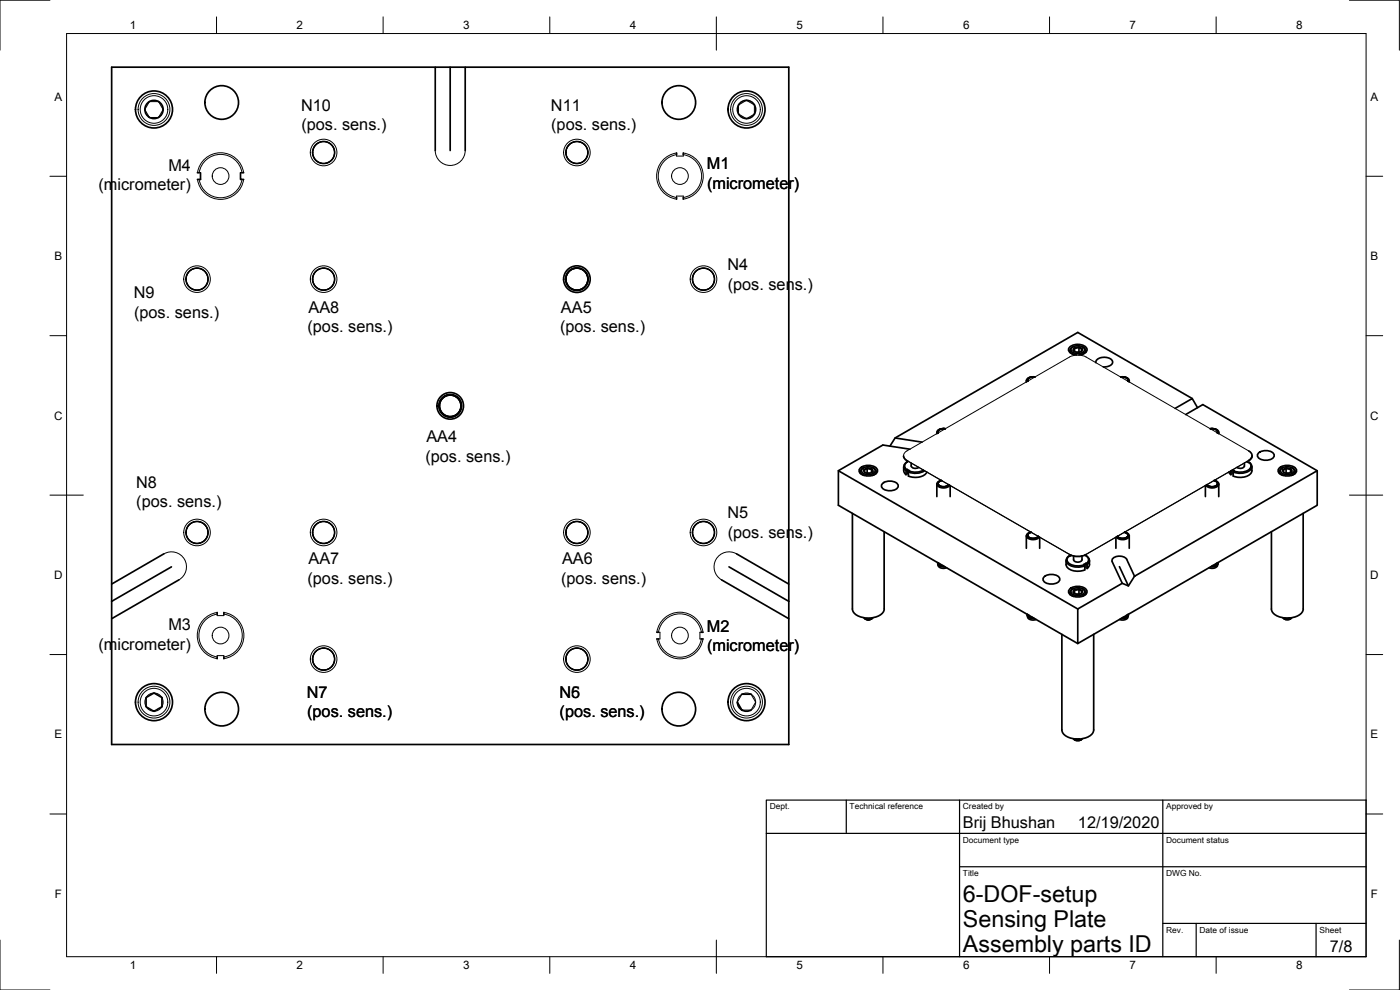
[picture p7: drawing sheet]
<svg xmlns="http://www.w3.org/2000/svg" width="420mm" height="297mm" viewBox="0 0 420 297" stroke-linecap="round" stroke-linejoin="round" font-family="sans-serif">
<!-- layer: Visible -->
<g fill="none" stroke="#000" stroke-width=".51">
<path d="M130.6 20.2h-97.1v160.2M135.1 20.2h-4.5v25M139.6 20.2h97.1v160.2M59.2 51.8h.6M60.2 51.8v2h-1M72.2 51.8v2h.9M72.6 51.8h.5M135.1 45.2v-25h4.5v25M203.1 45.9v.5M203.1 59.3v.5M205.1 45.9v.5M205.1 59.3v.5"/>
<path d="M308 114.2v.4M308.4 114.1h.1M308.4 114.1l.1 .2M308.4 114l.1 .3M308.6 113.6l.9-.5h1.1a1.44 1.44 0 0 0-2.2 1.2zM310.5 113.2a1.37 1.37 0 0 0-2 1.1M310.6 113.1a2.08 2.08 0 0 0-2.6 1.1l.1 .3M321.1 105.2v.6M321.6 104.4a2.71 2.71 0 0 1 3.9 .3 1.84 1.84 0 0 1-2.6 1.4 1.19 1.19 0 0 1-1.2-.4 1.19 1.19 0 0 1-.1-1.3zM322 104.1a1.14 1.14 0 0 0-.9 1.2 1.14 1.14 0 0 0 1.2 1.1M322.1 105.1l.5 .4M322.1 105.1l.2-.1a.63 .63 0 0 1 .3-.6 .63 .63 0 0 1 .6 0 1.02 1.02 0 0 1 1.3 .3h.3l-.4 .8"/>
<path d="M322.1 105.1a1.84 1.84 0 0 0 2.3 .4M322.5 104.4l-.4 .3v.4M322.5 104.4v1.1M323.2 106.5a2.2 2.2 0 0 1-2.5-1.7 3.3 3.3 0 0 1 4.7-1 1.26 1.26 0 0 1 .8 1.3 1.26 1.26 0 0 1-1.1 1.1l-1.3 .3M323.8 104.2v1.4M323.8 104.2l-1.3 .2M323.8 104.2a.73 .73 0 0 1 .9 .3 .73 .73 0 0 1-.3 1M323.9 105.7h-.7M324.9 104.1a1.14 1.14 0 0 1 .9 1.2 1.14 1.14 0 0 1-1.1 1.1M325.8 105.2v.6M328.9 108.8a2.46 2.46 0 0 1 3.4-1.5l.5 .1a1.24 1.24 0 0 1 1.1 1.3 1.24 1.24 0 0 1-1.3 1.2l-1.5 .2M336.4 113.1a1.41 1.41 0 0 1 2.1 1.2"/>
<path d="M338.5 114v.3M338.5 114.1v.2M338.5 114.4a1.33 1.33 0 0 0-1.7-1.3h-.5a2.08 2.08 0 0 1 2.6 1.1l-.1 .3M338.9 114.2v.4M357.8 119.6l-34.4-19.9-54.8 31.7-1.5 2.5M268.6 131.4l8.1 1.3M271.2 136.8l.3 .9 .7 .5M272.4 138.5l-.1 .1a1.46 1.46 0 0 0-1.1 1.2 1.46 1.46 0 0 0 .7 1.4M272.5 138.4a1.38 1.38 0 0 0-1 1.1 1.38 1.38 0 0 0 .6 1.4M273.1 134.8l-8.1-1.3-13.4 7.7v10.4l71.8 41.5M273.5 139v.8a1.52 1.52 0 0 0 2.2 .5M281.2 129.7v.4"/>
<path d="M281.5 129.6l.1 .2M281.6 129.5v.4M281.7 129.1l.6-.4h1.3a1.4 1.4 0 0 0-2 1.1zM283.7 128.6a1.77 1.77 0 0 0-2.2 1v.3M283.7 128.6a2.08 2.08 0 0 0-2.5 1.1v.4M355.8 124.4l5.2-3 34.3 19.8M359.4 122.3l-1.6-2.7-5.1 2.9M363.2 128.6a2.08 2.08 0 0 1 2.6 1.1l-.1 .4M363.3 128.6a1.77 1.77 0 0 1 2.2 1l-.1 .3a1.48 1.48 0 0 0-2.1-1.3zM363.3 128.7a1.37 1.37 0 0 1 2 1.1M365.4 129.6v.2M365.4 129.5v.4"/>
<path d="M365.8 129.7v.4M373.5 139v.8a1.52 1.52 0 0 1-2.3 .5M374.2 138.5l.5 .3a1.36 1.36 0 0 1 1 1.3 1.36 1.36 0 0 1-1 1.3l-1.2 .5-1.4 .1-2-.4M374.3 138.5v.1M374.7 135.3a1.51 1.51 0 0 1 1.1 1.4 1.51 1.51 0 0 1-1.1 1.4M374.8 138.7a1.47 1.47 0 0 1 .6 1.6 1.47 1.47 0 0 1-1.4 1.1l-1.9 .3-1.8-.4M375.8 136.8l-.2 .6-.9 .8M377.7 135.9a3.5 3.5 0 0 1 4.6 .4 1.58 1.58 0 0 1-1.8 1.8h-1.3a1.44 1.44 0 0 1-1.4-.6 1.44 1.44 0 0 1-.1-1.6zM251.6 141.2l71.8 41.5M255.8 154v28.7a3.2 3.2 0 0 0 2.9 2.5 6.4 6.4 0 0 0 6.3-1.4l.4-1.1-.1-23.2M258.2 140.4a3.8 3.8 0 0 1 5.1 .4 1.67 1.67 0 0 1-1.8 1.9 2.97 2.97 0 0 1-3.7-1.5zM258.2 141.5v.6"/>
<path d="M258.7 140.7a2.71 2.71 0 0 1 3.9 .3 1.84 1.84 0 0 1-2.5 1.4 1.19 1.19 0 0 1-1.2-.4 1.19 1.19 0 0 1-.2-1.3zM259.1 140.4a1.15 1.15 0 0 0-.9 1.2 1.15 1.15 0 0 0 1.2 1.1M260.1 142h.7M260.2 140.5a.73 .73 0 0 0-.9 .3 .73 .73 0 0 0 .3 1M260.2 140.5l1.4 .2M260.2 140.5v1.4M261.6 140.7v1.1M261.6 140.7l.3 .3v.4M261.9 141.4a1.84 1.84 0 0 1-2.3 .4M261.9 141.4l-.4 .4M261.9 141.4l-.1-.1a.64 .64 0 0 0-.3-.6 .64 .64 0 0 0-.7 0 1.02 1.02 0 0 0-1.3 .3h-.2l.3 .8M262 140.4a1.14 1.14 0 0 1 1 1.2 1.14 1.14 0 0 1-1.2 1.1"/>
<path d="M263 141.5v.6M264.8 145.1a3.5 3.5 0 0 1 4.7 .3 1.58 1.58 0 0 1-1.8 1.8h-1.3a1.44 1.44 0 0 1-1.5-.6 1.44 1.44 0 0 1-.1-1.5zM271.2 140a2.34 2.34 0 0 0 .7 2.4v-1.2l.3-.4M277.1 141.1l-1.1 .4-1.3 .2-1.9-.4M277.5 141.3l-1.2 .5-1.5 .2-2.2-.4M278.2 141.6a4.6 4.6 0 0 1-5.6 1.3v-1.3l.3-.4-.7-.4v1.4M281.2 145.3v3.7M281.5 145.1l.3 .5M281.6 145l.1 .5M282.5 144.2l-.5 .1a1.02 1.02 0 0 0-.8 1.2 1.02 1.02 0 0 0 1.2 .8h1.6l1-.7M282.6 144.2a.93 .93 0 0 0-.9 1.3 2.19 2.19 0 0 0 3-.1M284.7 145.4l-.1 .1"/>
<path d="M284.7 145.4l-.2 .2M284.7 145.4a2.11 2.11 0 0 1-3.2-.2l.1-.5 .9-.5a.92 .92 0 0 0-1 .9 .92 .92 0 0 0 1 .9h1.3l.9-.5M285.2 145.7v3.3M309.4 159.7l-.5 .1a1.02 1.02 0 0 0-.8 1.2 1.02 1.02 0 0 0 1.2 .8h1.6l1-.7M309.4 159.7a.92 .92 0 0 0-1.1 .9 .92 .92 0 0 0 1.1 .9h1.3l.9-.5M309.5 159.7a.91 .91 0 0 0-1.1 .9 .91 .91 0 0 0 1 .9h1.3l.9-.6M309.5 159.7a.93 .93 0 0 0-1 1.3 2.19 2.19 0 0 0 3.1-.1M361.8 145.7v3.3M362.2 145.4a2.1 2.1 0 0 0 3.2-.2 1.07 1.07 0 0 0-1-1 .91 .91 0 0 1 1 .9 .91 .91 0 0 1-1 .9h-1.3zM362.2 145.4l.2 .2M362.2 145.4l.1 .1M364.4 144.2a.92 .92 0 0 1 1.1 .9 .92 .92 0 0 1-1.1 .9h-1.3l-.9-.5"/>
<path d="M364.5 144.2l.4 .1a1.02 1.02 0 0 1 .9 1.2 1.02 1.02 0 0 1-1.3 .8h-1.5l-1.1-.7M365.4 145.1l-.2 .5M365.4 145l-.1 .5M365.8 145.3v3.7M369.4 141.3v1.1l-.6-.8M369.7 141.1v1.1M375.7 140a2.52 2.52 0 0 1-2.5 3.2h-1.3l-1.8-.3v-1.3l.3-.4-.4-.2M383.9 140.4a3.8 3.8 0 0 1 5.1 .4 1.67 1.67 0 0 1-1.8 1.9 2.97 2.97 0 0 1-3.6-1.5zM383.9 141.5v.6M384.5 140.7a2.71 2.71 0 0 1 3.9 .3 1.84 1.84 0 0 1-2.6 1.4 1.19 1.19 0 0 1-1.2-.4 1.19 1.19 0 0 1-.1-1.3zM384.9 140.4a1.15 1.15 0 0 0-.9 1.2 1.15 1.15 0 0 0 1.1 1.1M385.9 142h.7"/>
<path d="M386 140.5l-.4 .3a.44 .44 0 0 0-.6 .2 .44 .44 0 0 0 .2 .6l.2 .2M386 140.5l.5 .2a.86 .86 0 0 1 1.1 .8l-.4 .3M386 140.5v1.4M387.3 140.7v1.1M387.3 140.7a1.41 1.41 0 0 0-2.3 .7l.4 .4M387.3 140.7a.73 .73 0 0 1 .3 .9 .73 .73 0 0 1-.9 .4l-1.3-.2M387.8 140.4l.2 .1M388 140.5a1.12 1.12 0 0 1 .7 1.3 1.12 1.12 0 0 1-1.2 .9M388.7 141.5v.6M391.1 154v28.7a3.2 3.2 0 0 1-2.9 2.5 6.4 6.4 0 0 1-6.3-1.4l-.3-1.1v-23.2M49.2 166.2l-15.7 9M51.5 170.1l-18 10.3"/>
<path d="M53.7 174l-20.2 11.6M216.5 174l20.2 11.6M218.8 170.1l17.9 10.3M221 166.2l15.7 9M281.4 168.9a1.51 1.51 0 0 0 2.2 1.2M281.4 169.2l.2 .7 .6 .5 .8 .1 1.1-.1M281.4 168.8a1.51 1.51 0 0 0 1.9 1.1M281.5 168.9l.5 .3M281.5 168.9l.7 .6 .8 .2M308 160.8v3.7M308.4 160.6v.1M308.4 160.7l.3 .4"/>
<path d="M308.4 160.5l.1 .5M311.6 160.9l-.1 .1M311.6 160.9l-.2 .2M312 161.2v3.3M313.3 173.1a3.5 3.5 0 0 1 4.7 .3 1.58 1.58 0 0 1-1.8 1.8h-1.3a1.44 1.44 0 0 1-1.5-.6 1.44 1.44 0 0 1-.1-1.5zM320 169.4a2.92 2.92 0 0 0 3.1 2l2.5-.4v-1.2l-.4-.4 .7-.4v1.4M320 168.2v1.2M320.8 166.8a1.47 1.47 0 0 0-.5 1.7 1.47 1.47 0 0 0 1.4 1l1.8 .3 1.9-.4M321 166.4l1.3 .5 1.5 .1 2.1-.6M321 176.7a3.8 3.8 0 0 1 5.2 .4 1.67 1.67 0 0 1-1.8 1.9 2.97 2.97 0 0 1-3.7-1.5zM321.1 177.8v.6M321.4 166.6v.1"/>
<path d="M321.5 166.6l-.5 .3a1.36 1.36 0 0 0-1.1 1.3 1.36 1.36 0 0 0 1.1 1.4l1.9 .5h1.4l1.3-.3M321.6 177a2.71 2.71 0 0 1 3.9 .3 1.84 1.84 0 0 1-2.6 1.4 1.19 1.19 0 0 1-1.2-.4 1.19 1.19 0 0 1-.1-1.3zM322 176.7a1.14 1.14 0 0 0-.9 1.2 1.14 1.14 0 0 0 1.2 1.1M322.2 166.9v1a1.45 1.45 0 0 0 2.5 0v-1M322.5 177a.73 .73 0 0 0-.3 .9 .73 .73 0 0 0 .9 .4l1.3-.2M322.5 177l-.2 .5a.36 .36 0 0 0-.1 .4 .36 .36 0 0 0 .4 .2M322.5 177v1.1M323.8 176.8l1 .5M323.8 176.8l-1.3 .2M323.8 176.8v1.4M323.9 178.3h-.7M324.8 177.3v.4l-.4 .4"/>
<path d="M324.8 177.3l-.4 .8M324.9 176.7a1.14 1.14 0 0 1 .9 1.2 1.14 1.14 0 0 1-1.1 1.1M325.6 166.5a1.38 1.38 0 0 1 1.1 1.1 1.38 1.38 0 0 1-.6 1.4M325.8 166.6l.1 .1a1.46 1.46 0 0 1 1 1.2 1.46 1.46 0 0 1-.6 1.5M325.8 177.8v.6M325.9 169l.4 .4v1.2l.5-.6 .2-.6M327 168.2v1.2M334.9 161.2v3.3M335.3 161a2.18 2.18 0 0 0 3.3-.3l-.1-.5-.9-.5 .5 .1a1.02 1.02 0 0 1 .8 1.2 1.02 1.02 0 0 1-1.2 .8h-1.6l-1.1-.7M335.3 160.9a2.1 2.1 0 0 0 3.2-.2 1.07 1.07 0 0 0-1-1 .91 .91 0 0 1 1.1 .9 .91 .91 0 0 1-1.1 .9h-1.3zM335.4 160.9l.1 .2M335.4 160.9v.1"/>
<path d="M336 170l2.6 5.8M338.5 160.5l-.1 .5M338.5 160.6v.1M338.5 160.7l-.2 .4M338.9 160.8v3.7M340.5 172.9l-2.4-5.1a2.94 2.94 0 0 0-4.3 0v.7l3 6.5M365.4 168.9l-.6 .6-.9 .2M365.5 169.1l-.1-.2-.5 .3M365.5 169.2l-.2 .7-.6 .5-.8 .1-1.1-.1M365.5 168.8a1.51 1.51 0 0 1-1.8 1.1M365.5 169.1a1.73 1.73 0 0 1-2.2 1M33.5 180.4v43h203.2v-43"/>
<path d="M65.2 183.8v.5M65.2 197.1v.5M67.2 183.8v.5M67.2 197.1v.5M197.1 189.7h.5M197.1 191.7h.5M210.5 189.7h.5M210.5 191.7h.5M259.2 185.4l1.4 .5M259.5 185.6l.2 .1M259.7 185.7l.7 .2M261.2 185.8l-.8 .1"/>
<path d="M261.5 185.7l-.9 .3-.8-.3M261.6 185.6l-1.2 .3M261.7 185.6l-1.1 .3-.9-.2M261.7 185.6l-1.1 .2M261.9 185.4l-1.3 .5M262 185.3l-.3 .3M308.3 184.4a1.55 1.55 0 0 0 2.2 1.2M308.3 184.7l.2 .8 .6 .4 .8 .1 1-.1M308.3 184.3a1.51 1.51 0 0 0 1.9 1.1M308.4 184.4l.5 .3M308.4 184.4l.7 .6 .8 .2M318.7 190.3v28.7a3.2 3.2 0 0 0 2.9 2.5 6.4 6.4 0 0 0 6.3-1.4l.3-1.1v-28.7"/>
<path d="M323.4 182.7l13.4-7.7 1.8 .8 1.9-2.9 54.8-31.7v10.4l-71.9 41.5zM338.5 184.4l-.6 .6-.9 .2M338.5 184.4l-.5 .3M338.6 184.7l-.2 .8-.6 .4-.7 .1-1.1-.1M338.6 184.3a1.51 1.51 0 0 1-1.8 1.1M338.6 184.4a1.51 1.51 0 0 1-2.1 1.2M385.3 185.4l.6 .2 1.2-.2M385.7 185.6h1.1M387.3 185.6l-1 .4-.9-.3M387.7 185.4l-1.3 .5-1-.2-.3-.3 .8 .2 1.4-.2M43.8 209.3l1.3-.8a1.17 1.17 0 0 1 1.7-.2l.7 .4a1.13 1.13 0 0 1 1.1 1.3v.8a1.2 1.2 0 0 1-.9 1.8l-.4 .2a1.21 1.21 0 0 1-2 .1l-.3-.2a1.28 1.28 0 0 1-1.2-1.5zM221.3 210.7l1.4 2.3"/>
<path d="M221.3 210.7a2.74 2.74 0 0 0 4.1 2.3M222.7 208.3h2.7M322.6 221.7h1.3l-1.1 .1M324.5 221.9l-1 .4-1-.4M324.8 221.6l-1.3 .6-.9-.2-.5-.3"/>
<circle cx="46.2" cy="32.8" r="2.74"/>
<circle cx="46.2" cy="32.8" r="5.6"/>
<circle cx="66.5" cy="30.8" r="5"/>
<circle cx="203.7" cy="30.8" r="5"/>
<circle cx="224" cy="32.8" r="2.74"/>
<circle cx="224" cy="32.8" r="5.6"/>
<circle cx="173.1" cy="83.8" r="3.3"/>
<circle cx="173.1" cy="83.8" r="3.4"/>
<circle cx="173.1" cy="83.8" r="4"/>
<circle cx="135.1" cy="121.8" r="3.2"/>
<circle cx="135.1" cy="121.8" r="3.3"/>
<circle cx="135.1" cy="121.8" r="3.4"/>
<circle cx="135.1" cy="121.8" r="4"/>
<circle cx="46.2" cy="210.7" r="5.6"/>
<circle cx="66.5" cy="212.8" r="5"/>
<circle cx="203.7" cy="212.8" r="5"/>
<circle cx="224" cy="210.7" r="5.6"/>
</g>
<g fill="none" stroke="#000" stroke-width=".3">
<path d="M44.8 30.5h1.6a1.19 1.19 0 0 1 1.7 .9l.2 .4a1.17 1.17 0 0 1 .3 1.7l-.4 .7a1.13 1.13 0 0 1-1.3 1h-.8a1.2 1.2 0 0 1-1.8-.9l-.2-.4a1.21 1.21 0 0 1-.1-2zM221.6 31.5l1.4-.8a1.21 1.21 0 0 1 1.9-.1l.3 .2a1.28 1.28 0 0 1 1.2 1.6v.6a1.19 1.19 0 0 1-.9 1.8l-.4 .2a1.17 1.17 0 0 1-1.7 .2l-.7-.4a1.13 1.13 0 0 1-1.1-1.3zM59.8 51.8h.4M59.8 53.8a6.5 6.5 0 0 0 6.4 5.5 6.5 6.5 0 0 0 6.4-5.5M72.2 51.8h.4a6.5 6.5 0 0 0-6.4-5.5 6.5 6.5 0 0 0-6.4 5.5M73.1 51.8a7 7 0 0 0-6.9-6 7 7 0 0 0-6.9 6M73.1 53.8a7 7 0 0 1-6.9 6 7 7 0 0 1-6.9-6M130.6 45.1a4.5 4.5 0 0 0 4.5 4.5 4.5 4.5 0 0 0 4.5-4.5M199.7 48a6.5 6.5 0 0 1 3.4-1.6v.4h2v-.4a6.5 6.5 0 0 1 5.5 6.4 6.5 6.5 0 0 1-5.5 6.5v-.5h-2v.5a6.5 6.5 0 0 1-5.3-4.6 6.5 6.5 0 0 1 1.9-6.7zM203.1 45.9a7 7 0 0 0-6 6.9 7 7 0 0 0 6 7M205.1 45.9a7 7 0 0 1 6 6.9 7 7 0 0 1-6 7M271.2 136.7v.1"/>
<path d="M272.2 138.2l48.8 28.2M374.7 135.3l-48.8-28.2-2.1-.6-1.5 .1-1.3 .5-48.8 28.2a1.51 1.51 0 0 0-1 1.4 1.51 1.51 0 0 0 1 1.4l48.8 28.2 1.3 .5 1.5 .1 2.1-.6 48.8-28.2M374.7 138.2l-48.8 28.2M375.8 136.7v.1M49.2 166.2a4.5 4.5 0 0 1 6.2 1.6 4.5 4.5 0 0 1-1.7 6.2M221 166.2a4.5 4.5 0 0 0-6.1 1.6 4.5 4.5 0 0 0 1.6 6.2M65.2 183.8a7 7 0 0 0-6 6.9 7 7 0 0 0 6 6.9M67.2 184.3v.4h-2v-.4a6.5 6.5 0 0 0-5.5 6.4 6.5 6.5 0 0 0 5.5 6.4v-.4h2v.4M67.2 183.8a7 7 0 0 1 6 6.9 7 7 0 0 1-6 6.9M67.2 184.3a6.5 6.5 0 0 1 5.5 6.4 6.5 6.5 0 0 1-5.5 6.4M199.2 186.4a6.5 6.5 0 0 1 6.7-2 6.5 6.5 0 0 1 4.6 5.3h-.4v2h.4a6.5 6.5 0 0 1-6.4 5.5 6.5 6.5 0 0 1-6.5-5.5h.5v-2h-.5a6.5 6.5 0 0 1 1.6-3.3zM211 189.7a7 7 0 0 0-6.9-6 7 7 0 0 0-7 6"/>
<path d="M211 191.7a7 7 0 0 1-6.9 6 7 7 0 0 1-7-6M222.7 208.3l-1.4 2.4M222.7 208.3l1.3-.4 1.4 .4M222.7 208.3l-1 1-.4 1.4M225.4 208.3l.8 1.3a1.21 1.21 0 0 1 .1 2l-.2 .3a1.28 1.28 0 0 1-1.6 1.1h-1.8M225.4 208.3a2.74 2.74 0 0 1 0 4.7"/>
<circle cx="46.2" cy="32.8" r="4.1"/>
<circle cx="46.2" cy="32.8" r="4.8"/>
<circle cx="224" cy="32.8" r="4.1"/>
<circle cx="224" cy="32.8" r="4.8"/>
<circle cx="66.2" cy="52.8" r="2.51"/>
<circle cx="97.1" cy="45.8" r="3.2"/>
<circle cx="97.1" cy="45.8" r="3.3"/>
<circle cx="97.1" cy="45.8" r="3.4"/>
<circle cx="97.1" cy="45.8" r="4"/>
<circle cx="173.1" cy="45.8" r="3.2"/>
<circle cx="173.1" cy="45.8" r="3.3"/>
<circle cx="173.1" cy="45.8" r="3.4"/>
<circle cx="173.1" cy="45.8" r="4"/>
<circle cx="204.1" cy="52.8" r="2.51"/>
<circle cx="59.1" cy="83.8" r="3.2"/>
<circle cx="59.1" cy="83.8" r="3.3"/>
<circle cx="59.1" cy="83.8" r="3.4"/>
<circle cx="59.1" cy="83.8" r="4"/>
<circle cx="97.1" cy="83.8" r="3.2"/>
<circle cx="97.1" cy="83.8" r="3.3"/>
<circle cx="97.1" cy="83.8" r="3.4"/>
<circle cx="97.1" cy="83.8" r="4"/>
<circle cx="173.1" cy="83.8" r="3.2"/>
<circle cx="211.1" cy="83.8" r="3.2"/>
<circle cx="211.1" cy="83.8" r="3.3"/>
<circle cx="211.1" cy="83.8" r="3.4"/>
<circle cx="211.1" cy="83.8" r="4"/>
<circle cx="59.1" cy="159.8" r="3.2"/>
<circle cx="59.1" cy="159.8" r="3.3"/>
<circle cx="59.1" cy="159.8" r="3.4"/>
<circle cx="59.1" cy="159.8" r="4"/>
<circle cx="97.1" cy="159.8" r="3.2"/>
<circle cx="97.1" cy="159.8" r="3.3"/>
<circle cx="97.1" cy="159.8" r="3.4"/>
<circle cx="97.1" cy="159.8" r="4"/>
<circle cx="173.1" cy="159.8" r="3.2"/>
<circle cx="173.1" cy="159.8" r="3.3"/>
<circle cx="173.1" cy="159.8" r="3.4"/>
<circle cx="173.1" cy="159.8" r="4"/>
<circle cx="211.1" cy="159.8" r="3.2"/>
<circle cx="211.1" cy="159.8" r="3.3"/>
<circle cx="211.1" cy="159.8" r="3.4"/>
<circle cx="211.1" cy="159.8" r="4"/>
<circle cx="66.2" cy="190.7" r="2.51"/>
<circle cx="97.1" cy="197.8" r="3.2"/>
<circle cx="97.1" cy="197.8" r="3.3"/>
<circle cx="97.1" cy="197.8" r="3.4"/>
<circle cx="97.1" cy="197.8" r="4"/>
<circle cx="173.1" cy="197.8" r="3.2"/>
<circle cx="173.1" cy="197.8" r="3.3"/>
<circle cx="173.1" cy="197.8" r="3.4"/>
<circle cx="173.1" cy="197.8" r="4"/>
<circle cx="204.1" cy="190.7" r="2.51"/>
<circle cx="46.2" cy="210.7" r="4.1"/>
<circle cx="46.2" cy="210.7" r="2.74"/>
<circle cx="46.2" cy="210.7" r="4.8"/>
<circle cx="224" cy="210.7" r="4.1"/>
<circle cx="224" cy="210.7" r="4.8"/>
</g>
<!-- layer: Border -->
<g fill="none" stroke="#000" stroke-width=".3">
<path d="M15 .1h-15v15M20 10.1h390v276.9h-390zM65 5.1v5M115 5.1v5M165 5.1v5M215 5.1v10M265 5.1v5M315 5.1v5M365 5.1v5M405 .1h15v15M15 52.9h5M410 52.9h5"/>
<path d="M15 100.7h5M410 100.7h5M15 148.6h10M405 148.6h10M15 196.4h5M410 196.4h5M15 244.2h5M410 244.2h5M0 282.1v14.9h15M65 287v5M115 287v5M165 287v5"/>
<path d="M215 282.1v9.9M265 287v5M315 287v5M365 287v5M420 282.1v14.9h-15"/>
</g>
<!-- layer: TitleBlock -->
<path d="M230 240.1h180v46.9h-180zM230 250h180M254 240.1v9.9M288 240.1v46.9M349 240.1v46.9M288 260.1h122M349 277.1h61M359 277.1v9.9M395 277.1v9.9" fill="none" stroke="#000" stroke-width=".36"/>
<g font-size="7">
<text x="289" y="270.6">6-DOF-setup</text>
<text x="289" y="278.1">Sensing Plate</text>
<text x="289" y="285.5">Assembly parts ID</text>
</g>
<g font-size="4.9">
<text x="90.4" y="33.2">N10</text>
<text x="165.4" y="33.2">N11</text>
<text x="90.4" y="39.1">(pos. sens.)</text>
<text x="165.4" y="39.1">(pos. sens.)</text>
<text x="50.5" y="51.3">M4</text>
<text x="212.1" y="50.8">M1</text>
<text x="29.6" y="57.2">(micrometer)</text>
<text x="212.2" y="56.7">(micrometer)</text>
<text x="218.3" y="81.1">N4</text>
<text x="40.2" y="89.4">N9</text>
<text x="218.4" y="87">(pos. sens.)</text>
<text x="40.2" y="95.3">(pos. sens.)</text>
<text x="92.6" y="93.8">AA8</text>
<text x="168.4" y="93.8">AA5</text>
<text x="92.3" y="99.7">(pos. sens.)</text>
<text x="168.1" y="99.7">(pos. sens.)</text>
<text x="128" y="132.8">AA4</text>
<text x="127.7" y="138.6">(pos. sens.)</text>
<text x="40.9" y="146.3">N8</text>
<text x="40.9" y="152.2">(pos. sens.)</text>
<text x="218.3" y="155.5">N5</text>
<text x="218.4" y="161.4">(pos. sens.)</text>
<text x="92.6" y="169.2">AA7</text>
<text x="168.7" y="169.2">AA6</text>
<text x="92.3" y="175.1">(pos. sens.)</text>
<text x="168.4" y="175.1">(pos. sens.)</text>
<text x="50.5" y="189.1">M3</text>
<text x="212.1" y="189.5">M2</text>
<text x="29.6" y="195">(micrometer)</text>
<text x="212.2" y="195.4">(micrometer)</text>
<text x="92.1" y="209.3">N7</text>
<text x="167.9" y="209.3">N5</text>
<text x="167.9" y="209.3">N6</text>
<text x="92.2" y="215.2">(pos. sens.)</text>
<text x="168" y="215.2">(pos. sens.)</text>
<text x="289" y="248.5">Brij Bhushan</text>
<text x="323.5" y="248.5">12/19/2020</text>
<text x="399.1" y="285.7">7/8</text>
</g>
<g font-size="3.5">
<text x="39" y="8.8">1</text>
<text x="89" y="8.8">2</text>
<text x="139" y="8.8">3</text>
<text x="189" y="8.8">4</text>
<text x="239" y="8.8">5</text>
<text x="289" y="8.8">6</text>
<text x="339" y="8.8">7</text>
<text x="389" y="8.8">8</text>
<text x="16.3" y="30.2">A</text>
<text x="411.3" y="30.2">A</text>
<text x="16.3" y="78">B</text>
<text x="411.3" y="78">B</text>
<text x="16.2" y="125.9">C</text>
<text x="411.2" y="125.9">C</text>
<text x="16.2" y="173.7">D</text>
<text x="411.2" y="173.7">D</text>
<text x="16.3" y="221.6">E</text>
<text x="411.3" y="221.6">E</text>
<text x="16.4" y="269.4">F</text>
<text x="411.4" y="269.4">F</text>
<text x="39" y="290.8">1</text>
<text x="89" y="290.8">2</text>
<text x="139" y="290.8">3</text>
<text x="189" y="290.8">4</text>
<text x="239" y="290.8">5</text>
<text x="289" y="290.8">6</text>
<text x="339" y="290.8">7</text>
<text x="389" y="290.8">8</text>
</g>
<g font-size="2.5">
<text x="231" y="242.9">Dept.</text>
<text x="255" y="242.9">Technical reference</text>
<text x="289" y="242.9">Created by</text>
<text x="350" y="242.9">Approved by</text>
<text x="289" y="252.8">Document type</text>
<text x="350" y="252.8">Document status</text>
<text x="289" y="262.9">Title</text>
<text x="350" y="262.9">DWG No.</text>
<text x="350" y="279.9">Rev.</text>
<text x="360" y="279.9">Date of issue</text>
<text x="396" y="279.9">Sheet</text>
</g>
</svg>
